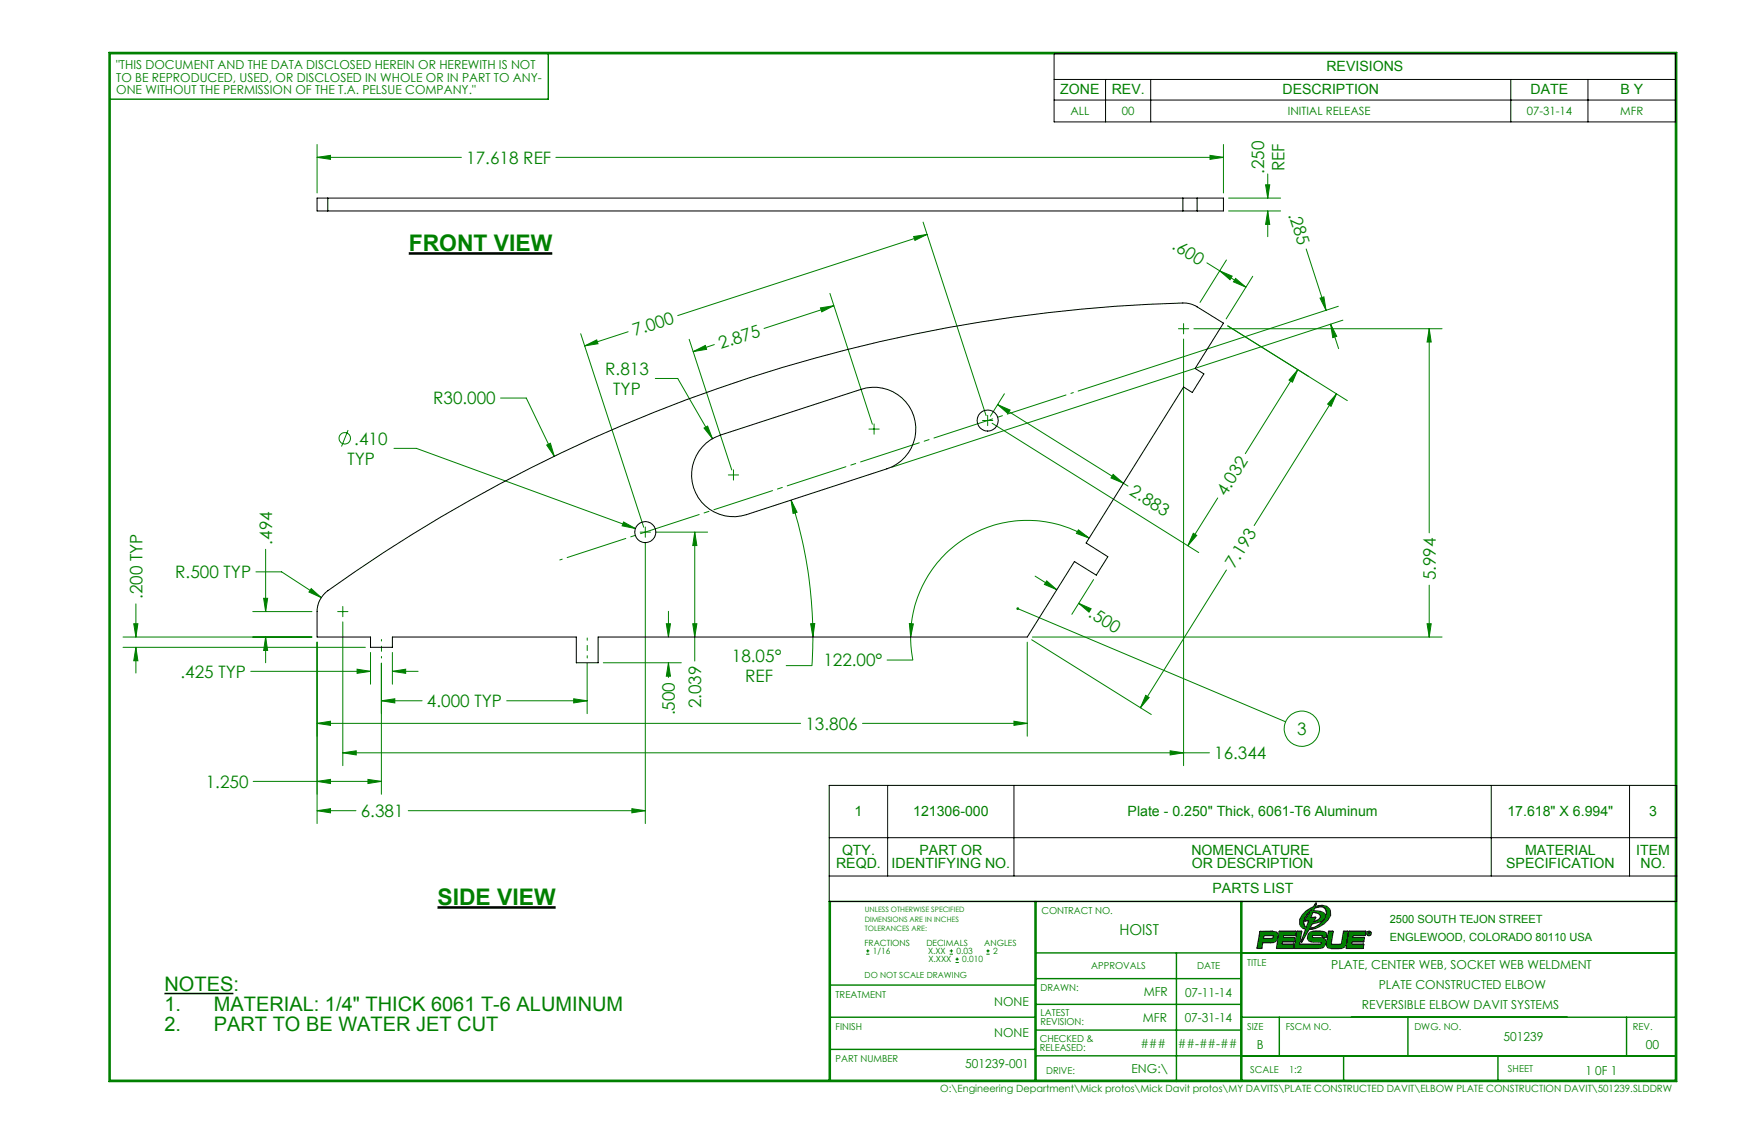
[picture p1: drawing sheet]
<svg xmlns="http://www.w3.org/2000/svg" width="432mm" height="279mm" viewBox="0 0 432 279" stroke-linecap="round" stroke-linejoin="round" font-family="sans-serif">
<g fill="none" stroke="#191924" stroke-width=".5">
<path d="M311.1 230l3-.1 1 .3a1.67 1.67 0 0 1-.2 2.1l-.6 .3h-2.7l-.2 1.4h-1zM312 230.8h2.3l.2 .3-.3 .6h-2.4zM315.9 229.9h4l-.1 .9h-3.1l-.1 .7h2.9l-.1 .9h-3l-.1 .7h3.1l-.2 .9h-4zM320.3 229.9h1l-.6 3.3h5.3l.3-.4v-.3l-.2-.1h-1.7a1.22 1.22 0 0 1-1.5-.8 1.22 1.22 0 0 1 .7-1.5 5.9 5.9 0 0 1 3.7 .2v1h-.8v-.4l-.3-.1h-2l-.3 .4 .1 .3 2.9 .2 .3 .4 .1 .5-.7 1.2-1.3 .2h-5.7zM322.5 224.9l1.8-1 .6-.9-.3 .8 1.8-.2 1.1 .2 .8 .8 .1 1.3a6.1 6.1 0 0 1-5.3 3.4l-1.8 3.1 1.2-3.1-.8-.3-.7-.7v-1.3l.6-1.1zM323.2 225h.4l-1.4 2.2h1.1l-.8 1.9-.4-.4-.4-1 .3-1zM323.3 224.9l.8-.6-.4 .6zM324.1 225l1.3 .3 .5 .4 .2 .6-.3 .5-.5 .4-1.2 .4 .6-1.1-1.3 .1zM324.5 224l1.3-.3 .8 .1 .7 .4 .3 1.1a4.7 4.7 0 0 1-4.4 3.9l.7-1.2 1.9-.5 .9-.5 .5-.8-.4-.8-.8-.4-1.9-.1zM328.1 229.9h.9l-.5 3v.1l.4 .2h2.2l.7-3.3h.9l-.4 2.8a1.43 1.43 0 0 1-1.9 1.3h-1.6l-1-.2-.2-.5v-.6zM333.1 229.9h4l-.1 .9h-3.1l-.1 .7h3l-.2 .9h-2.9l-.1 .7h3l-.2 .9h-3.9zM337.7 230.1l.6 .1-.2 .3 .1 .1-.2-.1-.3 .1z"/>
<path d="M337.9 230.2l.2 .1-.2 .1zM338.1 230.1h.1"/>
<circle cx="338" cy="230.4" r=".46"/>
</g>
<g fill="none" stroke="#008000" stroke-width=".35">
<path d="M26.9 12.9h387v254h-387zM27.2 13.3h386.4v253.3h-386.4zM135.4 13.3v11.2h-108.2M205 222.5v44.1M255.5 222.5v44.1M255.8 235.2h157.8M255.8 222.5v44.1M290.4 235.2v31.7M306.3 222.5v44.1M306.6 222.5v44.1M413.6 222.5h-208.9v44.1M205 251.1h50.5"/>
<path d="M205 243.1h50.5M205 259h50.5M255.8 241.5h50.5M255.8 247.9h50.5M255.8 254.2h50.5M306.3 251.1h107.3M315.8 251.1v9.5M347.6 251.1v9.5M401.6 251.1v9.5M255.8 260.6h157.8M331.7 260.6v6M369.8 260.6v6"/>
</g>
<path d="M311.2 230l-.8 4h1l.2-1.4h2.2a1.35 1.35 0 0 0 1.5-1.1l.1-1-.4-.5zM312 230.8h2.3l.2 .1-.1 .6-.3 .2h-2.3zM315.9 229.9l-.7 4.1h4l.2-.9h-3.1l.1-.7h3l.1-.9h-2.9l.1-.7h3.1l.1-.9zM320.3 229.9l-.7 4.1h5.7a1.47 1.47 0 0 0 1.9-1.1l.1-.6a1.09 1.09 0 0 0-1.4-.8h-1.7a.41 .41 0 0 1-.3-.5 .41 .41 0 0 1 .6-.2h1.6a.31 .31 0 0 1 .4 .1 .31 .31 0 0 1 0 .4h.8l.1-.4a1 1 0 0 0-1.3-1h-1.1a1.54 1.54 0 0 0-1.7 .4 1.54 1.54 0 0 0-.2 1.7l.6 .4h2.5l.1 .4-.3 .4h-5.3l.6-3.3zM333.1 229.9l-.6 4.1h3.9l.2-.9h-3l.1-.7h2.9l.2-.9h-3l.1-.7h3.1l.1-.9zM337.5 230.4a.45 .45 0 0 0 .9 0 .45 .45 0 0 0-.9 0zM337.7 230.1l.6 .1-.2 .3 .1 .1-.2-.1-.3 .1zM337.9 230.2v.2h.2zM328.1 229.9l-.5 3.6 .2 .3 .6 .2h2.2a1.37 1.37 0 0 0 1.7-1.3l.4-2.8h-.9l-.5 3-.3 .3-2.5-.1 .5-3.2zM323.2 225h.4l-1.4 2.2h1.1l-.8 1.9-.2-.2a1.99 1.99 0 0 1 0-2.8zM324.5 224a2 2 0 0 1 3 .6 4.4 4.4 0 0 1-3.4 4.5l-.9 .1 .7-1.2a3.9 3.9 0 0 0 3.3-1.7 1.5 1.5 0 0 0-1.8-1.4h-1.3zM321.9 225.4a2.46 2.46 0 0 0-.7 3.2l.6 .5 .7 .2-1.2 3.1 1.8-3.1a5.8 5.8 0 0 0 5.4-3.9 1.96 1.96 0 0 0-2.6-1.8l-1.3 .2 .3-.8-.6 .9-1.2 .6zM323.3 224.9l.8-.6-.4 .6zM324.1 225a2 2 0 0 1 2 1.1 2.07 2.07 0 0 1-2 1.5l.6-1.1-1.3 .1z" fill-rule="evenodd" fill="#008000"/>
<g fill="none" stroke="#008000" stroke-width=".25">
<path d="M78.3 38.8l3.3-.5v1zM78.3 35.7v11.9M78.3 38.8h35.6M137.2 38.8h164.8M298.7 38.3l3.3 .5-3.3 .5zM302 35.7v11.9M225.6 58.4l3.3-.5-3 1.4zM227.9 54.8l15.6 47.8M228.9 57.9l-61.6 20M303.3 52.1h12.9M303.3 48.9h12.9M312.5 45.6h1l-.5 3.3z"/>
<path d="M313 42.9v6M313 52.1v6.3M313 52.1l.5 3.3h-1zM202.6 76l3.2-.5-2.9 1.5zM204.9 72.4l10.5 32.3M205.8 75.5l-17.2 5.6M292.2 79.9v2.5M298 64.9l9.6 6M301.1 66.9l3.1 1.3-.5 .8zM302.8 64.2l-6.5 10.4M305 68.7l2.6 2.2-3.1-1.3zM309.3 68.2l-6.6 10.5"/>
<path d="M322.5 61.5l4.9 15.1M325.9 73.6l.9-.3 .6 3.3zM330.4 75.6l-64.2 20.9M331.5 79l-111.3 36.3M123.6 98.2h6.3l6.9 14.4M143.4 82.4l15.5 47.7M144.4 85.4l2.9-1.5 .3 .9zM155.1 81.9l-10.7 3.5M161.8 93.4h5.5l8.6 14.9M170.1 83.7l10.6 32.3M171.1 86.8l3-1.5 .3 .9zM176.4 85.1l-5.3 1.7"/>
<path d="M246.3 99.9l3.1 1.3-.6 .9zM246.3 99.9l31.1 19.4M248 97.2l-3.5 5.5M290.9 81.1h2.6M292.2 83.7v105.3M294.7 81.1h61.3M303.1 80.4l29.5 18.5M320.4 91.3l-1.3 3-.9-.5zM320.4 91.3l-13 20.7M328.5 80l2 6M328.5 80l1.5 3-1 .3zM330 97.2l-1.4 3.1-.8-.6z"/>
<path d="M330 97.2l-20.4 32.5M352.8 81.1l.5 3.3h-1zM352.8 81.1v50.4M85.9 106.2l-1.6 4M97.3 110.7h5.5l54.1 19.8M135 109.9l.9-.5 .9 3.2zM173.8 105.7l.9-.5 1.2 3.1zM179.8 117.2h2.6M181.1 116v2.5M214.5 105.9h2.6M215.8 104.6v2.6M242.6 103.8h2.5"/>
<path d="M243.8 102.5v2.6M244.9 104.5l51 31.9M274.8 117.1l2.6 2.2-3.1-1.3zM277.4 119.3l1.1 .7M65.6 135.6v15.4M154 128.8l2.9 1.7-3.3-.7zM158 131.3h2.6M159.3 130.1v2.5M159.3 133.9v69.4M161.9 131.3h12.8M171.5 131.3v31.9M171.5 131.3l.5 3.4h-1z"/>
<path d="M195.3 123.4l1.5 3-1 .3zM195.3 123.4a108.8 108.8 0 0 1 5.4 33.8M266.2 130.8l2.7 2-3.2-1.1zM268.9 132.8a28.8 28.8 0 0 0-44.1 24.4M294.6 131.6l.9 .6-2.2 2.5zM300.6 122.9l-7.3 11.8M30.4 157.2h46.6M30.4 159.8h59.8M33 154h1l-.5 3.2zM33.5 159.8l.5 3.3h-1zM33.5 149v8.2M33.5 159.8v6.3"/>
<path d="M62.4 151h14.6M63.2 141.1h6.3l9.8 6.4M65.1 147.7h1l-.5 3.3zM65.6 157.2v6.4M65.6 157.2l.5 3.3h-1zM76.8 145.3l2.5 2.2-3-1.4zM78.3 158.5v44.8M83.4 151h2.5M84.6 153.5v35.5M84.6 149.7v2.5M164.5 154h1l-.5 3.2zM165 150.9v6.3"/>
<path d="M171 154h1l-.5 3.2zM200.1 154l1.1-.1-.5 3.3zM200.7 157.2l-.3 7.1h-6.3M224.5 153.9l1 .1-.7 3.2zM224.8 157.2l.1 2.2 .5 3.5h-6.4M251.2 150.2l66.2 28M253.6 158.5v23.2M254.7 157.9l29.5 18.5M254.9 157.2h101.1M255.6 142.2l5.3 3.4M258.4 143.4l2.5 2.2-3.1-1.3zM266.3 148.9l3.1 1.3-.5 .9z"/>
<path d="M266.3 148.9l2.1 1.3M270 143.1l-5.4 8.5M302.8 140.7l-21.2 34M352.3 154h1l-.5 3.2zM352.8 144.4v12.8M61.9 165.7h29.6M78.3 178.5l3.3-.5v1zM78.3 178.5h119.4M88.2 165.2l3.3 .5-3.3 .5zM91.5 161v7.9M94.2 173l3.3-.5v1zM94.2 163.7v32.3"/>
<path d="M94.2 173h10M96.9 165.7l3.3-.5v1zM96.9 161v7.9M96.9 165.7h6.3M125.1 173h19.9M141.6 172.5l3.4 .5-3.4 .5zM145 163.7v12.4M148.9 163.6h19.3M165 163.6l.5 3.3h-1zM165 163.6v3.6M212.9 178.5h40.7M250.3 178l3.3 .5-3.3 .5z"/>
<path d="M282.9 171.6l.8 .6-2.1 2.5zM62.5 192.9h31.7M78.3 192.9l3.3-.5v1zM84.6 185.8l3.3-.5v1zM84.6 185.8h214M90.8 192.4l3.4 .5-3.4 .5zM156 199.6l3.3 .5-3.3 .5zM288.9 185.3l3.3 .5-3.3 .5zM78.3 200.1l3.3-.5v1zM78.3 200.1h9.6M100.8 200.1h58.5M213.9 235.5h.7"/>
<path d="M213.9 234.7h.7M214.2 234.3v.8M234.5 235.5h.8M234.5 234.7h.8M234.9 234.3v.8M235.9 237.6h.8M235.9 236.7h.8M236.3 236.3v.8M243.5 235.5h.8M243.5 234.7h.8M243.9 234.3v.8"/>
<circle cx="85.1" cy="108.2" r="1.42"/>
<circle cx="321.4" cy="179.8" r="4.4"/>
</g>
<path d="M100.9 62.6h35.5M108 224h29.2" fill="none" stroke="#000" stroke-width=".63" stroke-linecap="butt"/>
<path d="M40.6 245.2h17" fill="none" stroke="#000" stroke-width=".39"/>
<g fill="none" stroke="#000" stroke-width=".25">
<path d="M260.2 13.3h153.4v16.8h-153.4zM260.2 19.6h153.4M272.9 19.6v10.5M284.1 19.6v10.5M373 19.6v10.5M392 19.6v10.5M260.2 24.7h153.4M204.7 193.9h209.2v28.6h-209.2zM219.1 193.9v22.3M250.3 193.9v22.3M368.2 193.9v22.3M402.3 193.9v22.3"/>
<path d="M204.7 216.2h209.2M204.7 206.8h209.2"/>
</g>
<path d="M138.2 138.2l126.8-41.3" fill="none" stroke="#008000" stroke-width=".25" stroke-dasharray="15.2 1.3 1.3 1.3" stroke-dashoffset="-1.9"/>
<path d="M94.2 157.8v4.6" fill="none" stroke="#008000" stroke-width=".25" stroke-dasharray="15.2 1.3 1.3 1.3" stroke-dashoffset="14.9"/>
<path d="M145 157.5v4.9" fill="none" stroke="#008000" stroke-width=".25" stroke-dasharray="15.2 1.3 1.3 1.3" stroke-dashoffset="14.7"/>
<g fill="#008000">
<path d="M251 150a.34 .34 0 0 1 .6-.1 .34 .34 0 0 1-.2 .6 .34 .34 0 0 1-.4-.4l.2 .1z"/>
<path d="M328.5 80l1.5 3-1 .3zM325.9 73.6l.9-.3 .6 3.3z"/>
<path d="M94.2 173l3.3-.5v1zM141.6 172.5l3.4 .5-3.4 .5z"/>
<path d="M90.8 192.4l3.4 .5-3.4 .5zM78.3 192.9l3.3-.5v1z"/>
<path d="M305 68.7l2.6 2.2-3.1-1.3zM301.1 66.9l3.1 1.3-.5 .8z"/>
<path d="M298.7 38.3l3.3 .5-3.3 .5zM78.3 38.8l3.3-.5v1z"/>
<path d="M288.9 185.3l3.3 .5-3.3 .5zM84.6 185.8l3.3-.5v1z"/>
<path d="M154 128.8l-.4 1 3.3 .7zM266.2 130.8l2.7 2-3.2-1.1zM224.5 153.9l1 .1-.7 3.2zM135 109.9l1.8 2.7-.9-3.2zM76.8 145.3l-.5 .8 3 1.4zM200.1 154l1.1-.1-.5 3.3zM195.3 123.4l1.5 3-1 .3zM173.8 105.7l2.1 2.6-1.2-3.1z"/>
<path d="M88.2 165.2l3.3 .5-3.3 .5zM96.9 165.7l3.3-.5v1z"/>
<path d="M78.3 178.5l3.3-.5v1zM250.3 178l3.3 .5-3.3 .5z"/>
<path d="M156 199.6l3.3 .5-3.3 .5zM78.3 200.1l3.3-.5v1z"/>
<path d="M225.6 58.4l3.3-.5-3 1.4zM144.4 85.4l2.9-1.5 .3 .9z"/>
<path d="M171.1 86.8l3-1.5 .3 .9zM202.6 76l3.2-.5-2.9 1.5z"/>
<path d="M282.9 171.6l.8 .6-2.1 2.5zM330 97.2l-1.4 3.1-.8-.6z"/>
<path d="M320.4 91.3l-1.3 3-.9-.5zM294.6 131.6l.9 .6-2.2 2.5z"/>
<path d="M313 52.1l.5 3.3h-1zM312.5 45.6h1l-.5 3.3z"/>
<path d="M165 163.6l.5 3.3h-1zM164.5 154h1l-.5 3.2z"/>
<path d="M33 154h1l-.5 3.2zM33.5 159.8l.5 3.3h-1zM65.1 147.7h1l-.5 3.3zM65.6 157.2l.5 3.3h-1zM352.8 81.1l.5 3.3h-1zM352.3 154h1l-.5 3.2zM171.5 131.3l.5 3.4h-1zM171 154h1l-.5 3.2z"/>
<path d="M258.4 143.4l2.5 2.2-3.1-1.3zM266.3 148.9l3.1 1.3-.5 .9zM246.3 99.9l3.1 1.3-.6 .9zM274.8 117.1l2.6 2.2-3.1-1.3z"/>
</g>
<g fill="none" stroke="#000" stroke-width=".25">
<path d="M80.9 52.1h211.1M80.9 48.9h211.1M80.9 48.9h-2.6v3.2h2.6M80.9 48.9v3.2M292 52.1h3.6M292 48.9h3.6M292 48.9v3.2M295.6 48.9v3.2M295.6 48.9h6.4v3.2h-6.4M174.3 109.4l1.1-.9 2.5-1.1 34.7-11.3a10.3 10.3 0 0 1 13 6.6 10.3 10.3 0 0 1-6.6 13l-34.7 11.3a10.3 10.3 0 0 1-12.2-4.7 10.3 10.3 0 0 1 2.2-12.9zM80.4 146.3a379.6 379.6 0 0 1 212.5-71.5l2.3 .7 6.8 4.3-6.9 11.1 2.1 1.4-2.8 4.6-2.2-1.4-24.1 38.5 5.4 3.4-2.8 4.6-5.4-3.4-11.7 18.6h-105.9v6.4h-5.4v-6.4h-45.4v2.6h-5.4v-2.6h-13.2v-7l.7-2.1z"/>
<circle cx="243.8" cy="103.8" r="2.61"/>
<circle cx="159.3" cy="131.3" r="2.61"/>
</g>
<g font-size="5.6" fill="#008000">
<text x="100.9" y="61.9">FRONT VIEW</text>
<text x="108" y="223.3">SIDE VIEW</text>
</g>
<g font-size="4.9" fill="#008000">
<text x="40.6" y="244.7">NOTES:</text>
<text x="40.6" y="249.6">1.</text>
<text x="52.8" y="249.6">MATERIAL: 1/4&quot; THICK 6061 T-6 ALUMINUM</text>
<text x="40.6" y="254.5">2.</text>
<text x="52.8" y="254.5">PART TO BE WATER JET CUT</text>
</g>
<g font-size="4.2" fill="#008000">
<text x="115.1" y="40.4">17.618 REF</text>
<text x="312.1" y="42.9" transform="rotate(-90 312.1 42.9)">.250</text>
<text x="317.1" y="42.3" transform="rotate(-90 317.1 42.3)">REF</text>
<text x="318" y="53" transform="rotate(72 318 53)">.285</text>
<text x="289.2" y="61.2" transform="rotate(32 289.2 61.2)">.600</text>
<text x="156.7" y="83" transform="rotate(-18 156.7 83)">7.000</text>
<text x="178" y="86.2" transform="rotate(-18 178 86.2)">2.875</text>
<text x="149.4" y="92.5">R.813</text>
<text x="106.9" y="99.8">R30.000</text>
<text x="151.4" y="97.5">TYP</text>
<text x="87.5" y="109.7">.410</text>
<text x="85.8" y="114.8">TYP</text>
<text x="278.6" y="122" transform="rotate(32 278.6 122)">2.883</text>
<text x="302.6" y="122.7" transform="rotate(-58 302.6 122.7)">4.032</text>
<text x="67.2" y="134.4" transform="rotate(-90 67.2 134.4)">.494</text>
<text x="43.3" y="142.7">R.500 TYP</text>
<text x="304.8" y="140.5" transform="rotate(-58 304.8 140.5)">7.193</text>
<text x="354.4" y="143.2" transform="rotate(-90 354.4 143.2)">5.994</text>
<text x="35.2" y="147.8" transform="rotate(-90 35.2 147.8)">.200 TYP</text>
<text x="268.5" y="152.2" transform="rotate(32 268.5 152.2)">.500</text>
<text x="44.5" y="167.3">.425 TYP</text>
<text x="180.7" y="163.4">18.05°</text>
<text x="203.3" y="164.5">122.00°</text>
<text x="184" y="168.4">REF</text>
<text x="105.4" y="174.6">4.000 TYP</text>
<text x="166.6" y="176.6" transform="rotate(-90 166.6 176.6)">.500</text>
<text x="173.1" y="174.9" transform="rotate(-90 173.1 174.9)">2.039</text>
<text x="198.9" y="180.1">13.806</text>
<text x="320.2" y="181.4">3</text>
<text x="299.8" y="187.4">16.344</text>
<text x="50.8" y="194.5">1.250</text>
<text x="89.1" y="201.7">6.381</text>
</g>
<text font-size="3.7" fill="#008000" x="276.3" y="230.9">HOIST</text>
<g font-size="3.5" fill="#008000">
<text x="327.5" y="17.6">REVISIONS</text>
<text x="261.8" y="23.3">ZONE</text>
<text x="274.5" y="23.3">REV.</text>
<text x="316.6" y="23.3">DESCRIPTION</text>
<text x="377.9" y="23.3">DATE</text>
<text x="400.1" y="23.3">B Y</text>
<text x="211" y="201.5">1</text>
<text x="225.5" y="201.5">121306-000</text>
<text x="278.4" y="201.5">Plate - 0.250&quot; Thick, 6061-T6 Aluminum</text>
<text x="372.2" y="201.5">17.618&quot; X 6.994&quot;</text>
<text x="407.2" y="201.5">3</text>
<text x="206.4" y="214.3">REQD.</text>
<text x="207.9" y="211">QTY.</text>
<text x="220.1" y="214.3">IDENTIFYING NO.</text>
<text x="227" y="211">PART OR</text>
<text x="294.1" y="211">NOMENCLATURE</text>
<text x="294.2" y="214.3">OR DESCRIPTION</text>
<text x="371.9" y="214.3">SPECIFICATION</text>
<text x="376.5" y="211">MATERIAL</text>
<text x="404" y="211">ITEM</text>
<text x="405" y="214.3">NO.</text>
<text x="299.4" y="220.5">PARTS LIST</text>
</g>
<g font-size="3" fill="#008000">
<text x="28.7" y="17.1">&quot;THIS DOCUMENT AND THE DATA DISCLOSED HEREIN OR HEREWITH IS NOT</text>
<text x="28.7" y="20.1">TO BE REPRODUCED, USED, OR DISCLOSED IN WHOLE OR IN PART TO ANY-</text>
<text x="28.7" y="23.2">ONE WITHOUT THE PERMISSION OF THE T.A. PELSUE COMPANY.&quot;</text>
<text x="328.7" y="239.3">PLATE, CENTER WEB, SOCKET WEB WELDMENT</text>
<text x="282.4" y="245.8">MFR</text>
<text x="292.6" y="246">07-11-14</text>
<text x="340.4" y="244">PLATE CONSTRUCTED ELBOW</text>
<text x="245.5" y="248.3">NONE</text>
<text x="336.2" y="249">REVERSIBLE ELBOW DAVIT SYSTEMS</text>
<text x="245.4" y="256">NONE</text>
<text x="282.1" y="252.2">MFR</text>
<text x="292.5" y="252.2">07-31-14</text>
<text x="371.2" y="257">501239</text>
<text x="238.3" y="263.7">501239-001</text>
<text x="281.5" y="258.6">###</text>
<text x="290.8" y="258.6">##-##-##</text>
<text x="310.3" y="258.9">B</text>
<text x="406.3" y="259">00</text>
<text x="279.4" y="264.9">ENG:\</text>
<text x="391.4" y="265.2">1 0F 1</text>
</g>
<g font-size="2.8" fill="#008000">
<text x="264.3" y="28.4">ALL</text>
<text x="277" y="28.4">00</text>
<text x="318" y="28.4">INITIAL RELEASE</text>
<text x="376.9" y="28.4">07-31-14</text>
<text x="400" y="28.4">MFR</text>
<text x="343.1" y="227.8">2500 SOUTH TEJON STREET</text>
<text x="343.1" y="232.4">ENGLEWOOD, COLORADO 80110 USA</text>
</g>
<text font-size="2.5" fill="#008000" x="232.2" y="269.6">O:\Engineering Department\Mick protos\Mick Davit protos\MY DAVITS\PLATE CONSTRUCTED DAVIT\ELBOW PLATE CONSTRUCTION DAVIT\501239.SLDDRW</text>
<g font-size="2.4" fill="#008000">
<text x="257.1" y="225.6">CONTRACT NO.</text>
<text x="269.4" y="239.2">APPROVALS</text>
<text x="295.5" y="239.2">DATE</text>
<text x="307.9" y="238.3">TITLE</text>
<text x="256.9" y="244.7">DRAWN:</text>
<text x="206.3" y="246.3">TREATMENT</text>
<text x="256.9" y="250.7">LATEST</text>
<text x="206.3" y="254.2">FINISH</text>
<text x="256.7" y="257.1">CHECKED &amp;</text>
<text x="256.9" y="252.9">REVISION:</text>
<text x="307.9" y="254.2">SIZE</text>
<text x="317.4" y="254.2">FSCM NO.</text>
<text x="349.2" y="254.2">DWG. NO.</text>
<text x="403.2" y="254.2">REV.</text>
<text x="206.3" y="262.1">PART NUMBER</text>
<text x="256.7" y="259.3">RELEASED:</text>
<text x="258.3" y="265.2">DRIVE:</text>
<text x="308.6" y="264.8">SCALE</text>
<text x="318.3" y="264.8">1:2</text>
<text x="372.3" y="264.6">SHEET</text>
</g>
<g font-size="2.1" fill="#008000">
<text x="213.4" y="233.5">FRACTIONS</text>
<text x="228.7" y="233.5">DECIMALS</text>
<text x="243" y="233.5">ANGLES</text>
<text x="215.5" y="235.5">1/16</text>
<text x="229.1" y="235.5">X.XX</text>
<text x="229.2" y="237.5">X.XXX</text>
<text x="236.2" y="235.5">0.03</text>
<text x="237.6" y="237.5">0.010</text>
<text x="245.2" y="235.5">2</text>
<text x="213.5" y="241.5">DO NOT SCALE DRAWING</text>
</g>
<g font-size="1.8" fill="#008000">
<text x="213.5" y="225.1">UNLESS OTHERWISE SPECIFIED</text>
<text x="213.5" y="227.5">DIMENSIONS ARE IN INCHES</text>
<text x="213.5" y="229.8">TOLERANCES ARE:</text>
</g>
</svg>
